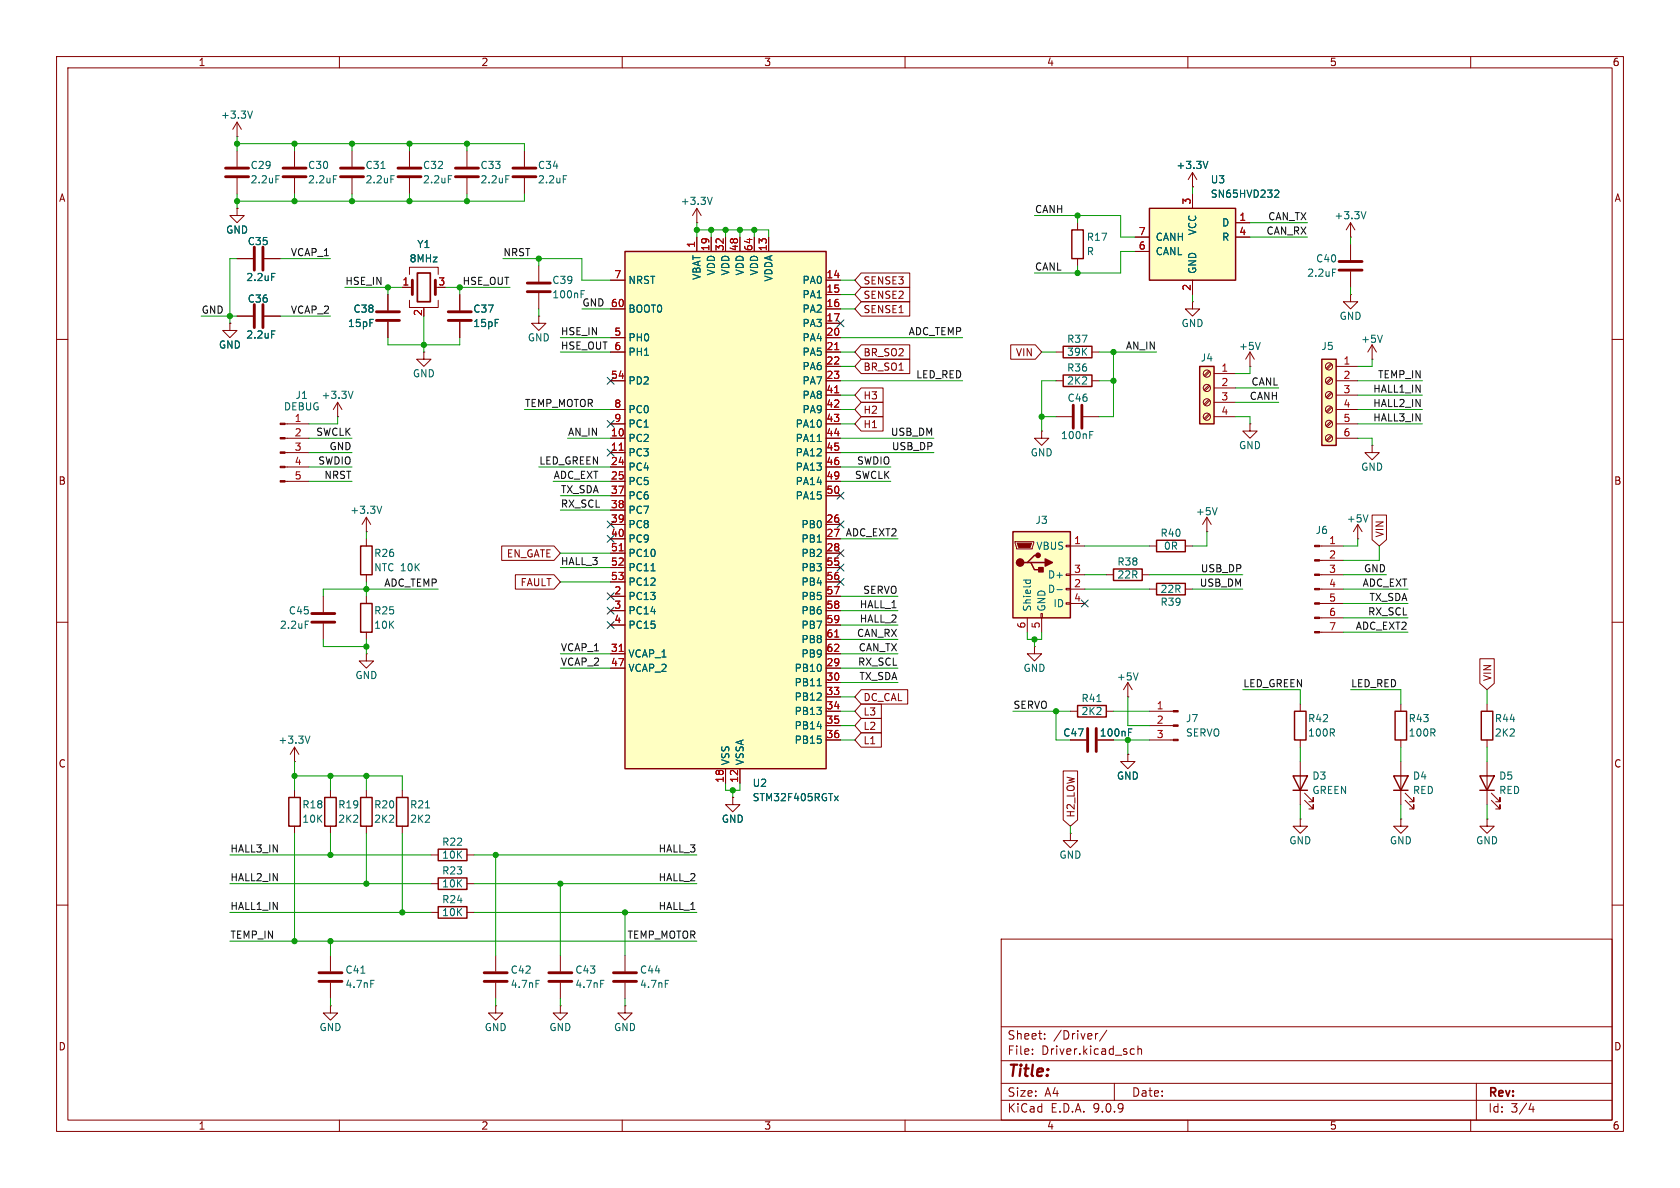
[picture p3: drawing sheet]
<svg xmlns="http://www.w3.org/2000/svg" width="297mm" height="210mm" viewBox="0 0 297 210" stroke-linecap="round" stroke-linejoin="round" font-family="sans-serif">
<g fill="none" stroke="#840000" stroke-width=".18">
<path d="M10 10h277v190h-277zM12 12h273v186h-273zM60 10v2M110 10v2M160 10v2M210 10v2M260 10v2M62.2 26.7v2.8M62.2 31.5v2.8M72.4 26.7v2.8M72.4 31.5v2.8M82.5 26.7v2.8"/>
<path d="M82.5 31.5v2.8M92.7 26.7v2.8M92.7 31.5v2.8M238.8 39.4v2.5M238.8 39.4l.7 1.2M238.8 39.4l-.8 1.2M68.6 52.1v2.8M68.6 56.9v2.8M81.3 52.1v2.8M81.3 56.9v2.8M95.2 55.9v1.3h1.3l-1.3 1.2-1.2-1.2h1.2M95.2 55.9h.1"/>
<path d="M238.8 52.1v1.2h-1.3l1.3 1.3 1.2-1.3h-1.2M238.8 52.1h.1M238.8 41.9h.1M238.8 43.2v2.8M238.8 48v2.8M10 60h2M74.9 62.2v1.3h1.3l-1.3 1.3-1.2-1.3h1.2M74.9 62.2h.1M221 74.9v1.3h1.2l-1.2 1.3-1.3-1.3h1.3M221 74.9h.1M221 64.8h.1M221 62.2l-.8 1.3"/>
<path d="M221 62.2l.7 1.3M221 62.2v2.6M242.6 63.5h.1M242.6 61l-.8 1.2M242.6 61l.7 1.2M242.6 61v2.5M285 60h2M10 110h2M203.2 104.1h1.3M209.5 104.1h1.3M285 110h2M203.2 125.7h4.2"/>
<path d="M203.2 128.3h4.2M203.2 130.8h4.2M10 160h2M177 166h108v32h-108zM285 160h2M60 198v2M110 198v2M160 198v2M177 194.5h108M177 191.5h108M177 187.5h108M177 181.5h108"/>
<path d="M182.5 186.3v.1M182.5 185.5v.1M184.7 183.6v.1M184.7 182.8v.1M194.1 182.7l-.3 .1-.1 .2M195.7 182.1l-1.3 2M197 191.5v3M200.1 185.4l.4 .1M200.5 186.3l-.4 .1M201.2 185.5l.2-.1 .3 .1 .1 .9M201.2 184.9v1.5M210 198v2"/>
<path d="M260 198v2M261 191.5v6.5M270.7 195l-.4 1.1h.9M271 195.6v1"/>
</g>
<g fill="none" stroke="#840000" stroke-width=".51">
<path d="M60.2 29.7h4.1M60.2 31.2h4.1M70.4 29.7h4M70.4 31.2h4M80.5 29.7h4.1M80.5 31.2h4.1M90.7 29.7h4M90.7 31.2h4M66.5 55.1h4.1M66.5 56.6h4.1M79.2 55.1h4.1M79.2 56.6h4.1"/>
<path d="M236.7 46.2h4.1M236.7 47.8h4.1"/>
</g>
<path d="M67.3 29.8h.8M69.1 31.1h.6M79.3 31.1h.6M89.4 31.1h.6M99.6 31.1h.6M241.5 37.4l-.4 1.3M235.6 47.6h.6M244.4 59.3l-.4 1.2M222.8 60.5l-.4 1.3" fill="none" stroke="#006464" stroke-width=".18"/>
<path d="M204.5 103.1h5v2.1h-5z" fill="none" stroke="#840000" stroke-width=".25"/>
<g fill="#840000" stroke="#840000" stroke-width=".18">
<path d="M207.4 125.6h.9v.3h-.9z"/>
<path d="M207.4 128.1h.9v.3h-.9z"/>
<path d="M207.4 130.7h.9v.2h-.9z"/>
</g>
<path d="M233.7 63.5h2.5v15.2h-2.5z" fill="#ffffc2"/>
<path d="M233.7 63.5h2.5v15.2h-2.5z" fill="none" stroke="#840000" stroke-width=".25"/>
<g fill="none" stroke="#840000" stroke-width=".18">
<path d="M123.2 39.4h.1M123.2 36.8l-.8 1.3M123.2 36.8l.8 1.3M123.2 36.8v2.6M41.9 55.9h2.8M46.7 55.9h2.8M95.2 47v2.8M95.2 51.8v2.8M50.4 74.9h4.2M50.4 77.5h4.2M59.7 73.7h.1M59.7 71.1l-.8 1.3"/>
<path d="M59.7 71.1l.8 1.3M59.7 71.1v2.6M235.3 64.3l-.9 .8M235.3 66.8l-.9 .8M235.3 69.3l-.9 .9M235.3 71.9l-.9 .8M235.3 74.4l-.9 .9M235.3 77l-.9 .8M235.5 64.4l-.9 .9M235.5 67l-.9 .8M235.5 69.5l-.9 .9M235.5 72.1l-.9 .8"/>
<path d="M235.5 74.6l-.9 .8M235.5 77.1l-.9 .9M236.2 64.8h3.8M236.2 67.3h3.8M236.2 69.9h3.8M236.2 72.4h3.8M236.2 74.9h3.8M236.2 77.5h3.8M242.6 78.7v1.3h1.2l-1.2 1.3-1.3-1.3h1.3M242.6 78.7h.1M50.4 80h4.2M50.4 82.6h4.2"/>
<path d="M50.4 85.1h4.2M64.8 94h.1M64.8 91.4l-.8 1.3M64.8 91.4l.7 1.3M64.8 91.4v2.6M233.3 96.5h4.2M233.3 99.1h4.2M233.3 101.6h4.2M233.3 104.1h4.2M233.3 106.7h4.2M233.3 109.2h4.2M233.3 111.8h4.2"/>
<circle cx="234.9" cy="72.4" r=".63"/>
<circle cx="234.9" cy="64.8" r=".63"/>
<circle cx="234.9" cy="74.9" r=".63"/>
<circle cx="234.9" cy="67.3" r=".63"/>
<circle cx="234.9" cy="77.5" r=".63"/>
<circle cx="234.9" cy="69.8" r=".63"/>
</g>
<path d="M45 53.8v4.1M46.5 53.8v4.1M93.2 50h4.1M93.2 51.6h4.1" fill="none" stroke="#840000" stroke-width=".51"/>
<path d="M125.9 34.9l-.4 1.2M48 58.5h.6M102.7 52h.5M102.7 51.4h.6M62.4 69.2l-.4 1.2M67.5 89.5l-.4 1.2" fill="none" stroke="#006464" stroke-width=".18"/>
<g fill="#840000" stroke="#840000" stroke-width=".18">
<path d="M49.5 74.8h.9v.3h-.9z"/>
<path d="M49.5 77.3h.9v.3h-.9z"/>
<path d="M49.5 79.9h.9v.2h-.9z"/>
<path d="M49.5 82.4h.9v.3h-.9z"/>
<path d="M49.5 85h.9v.2h-.9z"/>
<path d="M232.4 96.4h.9v.2h-.9z"/>
<path d="M232.4 98.9h.9v.3h-.9z"/>
<path d="M232.4 101.5h.9v.2h-.9z"/>
<path d="M232.4 104h.9v.3h-.9z"/>
<path d="M232.4 106.6h.9v.2h-.9z"/>
<path d="M232.4 109.1h.9v.2h-.9z"/>
<path d="M232.4 111.6h.9v.3h-.9z"/>
</g>
<path d="M179.1 94h10.1v15.2h-10.1z" fill="#ffffc2"/>
<g fill="none" stroke="#840000" stroke-width=".25">
<path d="M179.1 94h10.1v15.2h-10.1zM181.6 99.4h.6l.7 1.3h1.2M182.2 99.4h2.6M183.5 98.2h-.6l-1.3 1.2h-.6M204.5 95.5h5v2h-5zM196.8 100.6h5.1v2h-5.1zM190.5 124.7h5.1v2h-5.1zM246.4 137.2h2.5l-1.3 2.5zM246.4 139.7h2.5M70.1 141h2v5.1h-2zM77.5 150.1h5v2h-5zM77.5 155.2h5v2h-5z"/>
<path d="M77.5 160.3h5v2h-5z"/>
</g>
<g fill="none" stroke="#840000" stroke-width=".18">
<path d="M40.6 57.2v1.2h1.3l-1.3 1.3-1.2-1.3h1.2M40.6 57.2h.1M71.1 50.8h1.8M72.4 48.5v-1.3h5.1v1.3M72.4 53.1v1.3h5.1v-1.3M74.9 54.4v.2M179.5 95.8h3.3v.2l-.3 1h-2.8zM188.5 96.4h.7v.2h-.7zM189.2 96.5h2.6M203.2 96.5h1.3M209.5 96.5h1.3M213.4 94h.1"/>
<path d="M213.4 91.4l-.8 1.3M213.4 91.4l.7 1.3M213.4 91.4v2.6M181.6 109.2v2.6M182.9 114.3v1.3h1.2l-1.2 1.2-1.3-1.2h1.3M182.9 114.3h.1M184 108.5h.3v.7h-.3zM184.1 109.2v2.6M188.5 101.5h.7v.2h-.7zM188.5 104h.7v.3h-.7zM188.5 106.6h.7v.2h-.7zM189.2 101.6h2.6"/>
<path d="M189.2 104.1h2.6M189.2 106.7h2.6M195.6 101.6h1.2M201.9 101.6h1.3M71.1 139.7v1.3M189.2 125.7h1.3M189.2 130.8h2.8M195.6 125.7h1.2M199.4 123.2h.1M199.4 133.4v1.2h1.3l-1.3 1.3-1.3-1.3h1.3M199.4 133.4h.1M199.4 120.7l-.8 1.2"/>
<path d="M199.4 120.7l.8 1.2M199.4 120.7v2.5M247.6 134.6v7.6M71.1 146.1v1.2M76.2 151.1h1.3M76.2 156.2h1.3M82.5 151.1h1.3M82.5 156.2h1.3M189.2 147.3v1.3h1.3l-1.3 1.3-1.2-1.3h1.2M189.2 147.3h.1M248.4 141.5l1.5 1.5v-.8v.8h-.7M248.4 140.2l1.5 1.5v-.7v.7h-.7"/>
<path d="M58.4 177.8v1.3h1.3l-1.3 1.2-1.3-1.2h1.3M58.4 177.8h.1M58.4 168.9v2.8M58.4 173.7v2.8M76.2 161.3h1.3M82.5 161.3h1.3M87.6 177.8v1.3h1.3l-1.3 1.2-1.2-1.2h1.2M87.6 177.8h.1M87.6 168.9v2.8M87.6 173.7v2.8M99.1 177.8v1.3h1.2l-1.2 1.2-1.3-1.2h1.3M99.1 177.8h.1"/>
<path d="M99.1 168.9v2.8M99.1 173.7v2.8M110.5 177.8v1.3h1.3l-1.3 1.2-1.3-1.2h1.3M110.5 177.8h.1M110.5 168.9v2.8M110.5 173.7v2.8"/>
</g>
<path d="M179.8 96h2.6l-.3 .8h-2z" fill="#840000" stroke="#840000" stroke-width=".18"/>
<g fill="#840000" stroke="#840000" stroke-width=".25">
<path d="M183.6 100.3h.8v.8h-.8z"/>
<path d="M184.8 98.8l1.3 .6-1.3 .7z"/>
<circle cx="180.3" cy="99.4" r=".63"/>
<circle cx="183.5" cy="98.2" r=".38"/>
</g>
<g fill="none" stroke="#006464" stroke-width=".18">
<path d="M215.2 89.7l-.4 1.3M180.9 102.5h1.3M181.4 102.5l-.1 .4M182.1 102.5l.1 .4M186.8 104.2h1M201.2 118.9l-.4 1.3M193.9 124h.7M199.5 129.5h.4M199.5 128.8h.6M75.2 142.8h.7M63.8 172h.7M65.5 173.3h.7"/>
<path d="M94.8 173.3h.6M106.2 173.3h.6M117.6 173.3h.6"/>
</g>
<path d="M72.9 49.5v2.6M77 49.5v2.6M192.3 128.8v4M193.8 128.8v4M56.4 172h4.1M56.4 173.5h4.1M85.6 172h4.1M85.6 173.5h4.1M97 172h4.1M97 173.5h4.1M108.5 172h4M108.5 173.5h4" fill="none" stroke="#840000" stroke-width=".51"/>
<path d="M73.8 48.3h2.3v5h-2.3z" fill="none" stroke="#840000" stroke-width=".3"/>
<path d="M212.1 64.8h2.5v10.1h-2.5z" fill="#ffffc2"/>
<path d="M188 61.2h5v2h-5zM212.1 64.8h2.5v10.1h-2.5zM228.6 137.2h2.5l-1.2 2.5zM228.6 139.7h2.5M228.9 125.7h2v5.1h-2zM261.9 125.7h2v5.1h-2zM51.1 141h2v5.1h-2zM57.4 141h2v5.1h-2zM63.8 141h2v5.1h-2z" fill="none" stroke="#840000" stroke-width=".25"/>
<g fill="none" stroke="#840000" stroke-width=".18">
<path d="M41.9 36.8v1.3h1.3l-1.3 1.3-1.3-1.3h1.3M41.9 36.8h.1M210.8 53.3v1.3h1.3l-1.3 1.3-1.3-1.3h1.3M210.8 53.3h.1M186.7 62.2h1.3M193 62.2h1.3M213.7 65.5l-.8 .9M213.7 68.1l-.8 .8M213.7 70.6l-.8 .9M213.7 73.2l-.8 .8M213.9 65.7l-.9 .8M213.9 68.2l-.9 .9"/>
<path d="M213.9 70.8l-.9 .8M213.9 73.3l-.9 .9M214.6 66h3.8M214.6 68.6h3.8M214.6 71.1h3.8M214.6 73.7h3.8M52.1 139.7v1.3M58.4 139.7v1.3M64.8 139.7v1.3M229.9 124.5v1.2M229.9 130.8v1.3M229.9 134.6v7.6"/>
<path d="M262.9 124.5v1.2M262.9 130.8v1.3M52.1 146.1v1.2M58.4 146.1v1.2M64.8 146.1v1.2M230.6 141.5l1.6 1.5v-.8v.8h-.8M230.6 140.2l1.6 1.5v-.7v.7h-.8M247.6 144.8v1.3h1.3l-1.3 1.2-1.2-1.2h1.2M247.6 144.8h.1"/>
<circle cx="213.4" cy="66" r=".63"/>
<circle cx="213.4" cy="68.6" r=".63"/>
<circle cx="213.4" cy="71.1" r=".63"/>
<circle cx="213.4" cy="73.7" r=".63"/>
</g>
<path d="M203.2 36.8h15.2v12.7h-15.2z" fill="#ffffc2"/>
<path d="M203.2 36.8h15.2v12.7h-15.2zM189.5 40.6h2v5.1h-2zM188 66.3h5v2h-5zM63.8 96.5h2v5.1h-2zM63.8 106.7h2v5.1h-2zM246.6 125.7h2.1v5.1h-2.1z" fill="none" stroke="#840000" stroke-width=".25"/>
<g fill="none" stroke="#840000" stroke-width=".18">
<path d="M41.9 24.1h.1M41.9 21.6l-.8 1.3M41.9 21.6l.8 1.3M41.9 21.6v2.5M190.5 39.4v1.2M210.8 33h.1M210.8 30.5v2.5M210.8 34.3v2.5M210.8 30.5l-.7 1.3M210.8 30.5l.8 1.3M218.4 39.4h2.6M41.9 45.7h2.8"/>
<path d="M46.7 45.7h2.8M190.5 45.7v1.3M200.7 41.9h2.5M200.7 44.5h2.5M210.8 49.5v2.6M218.4 41.9h2.6M184.1 76.2v1.3h1.3l-1.3 1.2-1.2-1.2h1.2M184.1 76.2h.1M186.7 73.7h2.8M186.7 67.3h1.3M191.5 73.7h2.8M193 67.3h1.3"/>
<path d="M64.8 95.3v1.2M57.1 105.4v2.8M57.1 110.2v2.8M64.8 115.6v1.2h1.2l-1.2 1.3-1.3-1.3h1.3M64.8 115.6h.1M64.8 101.6v1.3M64.8 105.4v1.3M64.8 111.8v1.2M52.1 134.6h.1M52.1 132.1l-.8 1.3M52.1 132.1l.7 1.3M52.1 132.1v2.5"/>
<path d="M247.6 124.5v1.2M247.6 130.8v1.3M129.5 141v1.2h1.3l-1.3 1.3-1.2-1.3h1.2M129.5 141h.1M229.9 144.8v1.3h1.2l-1.2 1.2-1.3-1.2h1.3M229.9 144.8h.1"/>
</g>
<path d="M44.6 19.6l-.4 1.3M213.5 28.5l-.4 1.3M225.5 33.6l.5 .1 .1 .3-.8 .9h.8M48 48.3h.6M192.7 76.9h.4M192.7 76.3h.6M54 109.8h.6M54.8 130.1l-.4 1.3" fill="none" stroke="#006464" stroke-width=".18"/>
<path d="M45 43.7v4.1M46.5 43.7v4.1M189.7 71.6v4.1M191.3 71.6v4.1M55.1 108.5h4.1M55.1 110h4.1" fill="none" stroke="#840000" stroke-width=".51"/>
<path d="M110.5 44.5h35.5v91.4h-35.5z" fill="#ffffc2"/>
<path d="M110.5 44.5h35.5v91.4h-35.5zM261.6 137.2h2.6l-1.3 2.5zM261.6 139.7h2.6" fill="none" stroke="#840000" stroke-width=".25"/>
<g fill="none" stroke="#840000" stroke-width=".18">
<path d="M41.9 36.8h.1M41.9 26.7v2.8M41.9 31.5v2.8M52.1 26.7v2.8M52.1 31.5v2.8M210.8 33h.1M210.8 34.3v2.5M218.4 39.4h2.6M40.6 57.2h.1M41.9 45.7h2.8M41.9 55.9h2.8M46.7 45.7h2.8"/>
<path d="M46.7 55.9h2.8M68.6 52.1v2.8M68.6 56.9v2.8M71.1 50.8h1.3M81.3 52.1v2.8M81.3 56.9v2.8M107.9 49.5h2.6M107.9 54.6h2.6M107.9 59.7h2.6M123.2 41.9v2.6M125.7 41.9v2.6M128.3 41.9v2.6"/>
<path d="M130.8 41.9v2.6M133.3 41.9v2.6M135.9 41.9v2.6M146 49.5h2.6M146 54.6h2.6M146 59.7h2.6M146 52.1h2.6M146 57.2h2.6M152.2 48.3h8.6v2.5h-8.6l-1.1-1.3zM152.2 50.8h8.6v2.5h-8.6l-1.1-1.2zM152.2 53.3h8.6v2.6h-8.6l-1.1-1.3zM200.7 41.9h2.5"/>
<path d="M200.7 44.5h2.5M210.8 49.5v2.6M218.4 41.9h2.6M107.9 62.2h2.6M107.9 67.3h2.6M107.9 72.4h2.6M107.9 74.9h2.6M107.9 77.5h2.6M146 62.2h2.6M146 67.3h2.6M146 72.4h2.6M146 74.9h2.6"/>
<path d="M146 77.5h2.6M146 64.8h2.6M146 69.9h2.6M152.2 68.6h3.9v2.5h-3.9l-1.1-1.2zM152.2 63.5h8.6v2.5h-8.6l-1.1-1.2zM152.2 61h8.6v2.5h-8.6l-1.1-1.3zM152.2 71.1h3.9v2.6h-3.9l-1.1-1.3zM152.2 73.7h3.9v2.5h-3.9l-1.1-1.3zM178.7 61h4.3l1.1 1.2-1.1 1.3h-4.3zM88.7 96.5h9.2l1.2 1.3-1.2 1.3h-9.2zM107.9 80h2.6M107.9 82.6h2.6"/>
<path d="M107.9 85.1h2.6M107.9 87.6h2.6M107.9 90.2h2.6M107.9 92.7h2.6M107.9 95.3h2.6M107.9 97.8h2.6M146 80h2.6M146 82.6h2.6M146 85.1h2.6M146 87.6h2.6M146 92.7h2.6M146 95.3h2.6"/>
<path d="M146 97.8h2.6M240 95.3h.1M240 92.7l-.7 1.3M240 92.7l.8 1.3M240 92.7v2.6M242.6 91.1h2.5v4.3l-1.3 1.1-1.2-1.1zM91.1 101.6h6.8l1.2 1.3-1.2 1.2h-6.8zM107.9 100.3h2.6M107.9 102.9h2.6M107.9 105.4h2.6M107.9 108h2.6M107.9 110.5h2.6"/>
<path d="M107.9 115.6h2.6M107.9 118.1h2.6M146 100.3h2.6M146 102.9h2.6M146 105.4h2.6M146 108h2.6M146 110.5h2.6M146 115.6h2.6M146 118.1h2.6M146 113h2.6M261.6 116.5h2.6v4.3l-1.3 1.1-1.3-1.1zM128.3 135.9v2.5"/>
<path d="M130.8 135.9v2.5M146 120.7h2.6M146 123.2h2.6M146 125.7h2.6M146 128.3h2.6M146 130.8h2.6M152.2 121.9h8.3v2.6h-8.3l-1.1-1.3zM152.2 127h3.6v2.5h-3.6l-1.1-1.2zM152.2 129.5h3.6v2.6h-3.6l-1.1-1.3zM152.2 124.5h3.6v2.5h-3.6l-1.1-1.3zM188 136.3h2.5v8.6l-1.3 1.2-1.2-1.2zM189.2 130.8h2.8"/>
<path d="M199.4 133.4h.1M262.9 134.6v7.6M129.5 141h.1M262.9 144.8v1.3h1.3l-1.3 1.2-1.3-1.2h1.3M262.9 144.8h.1M263.7 141.5l1.5 1.5v-.8v.8h-.8M263.7 140.2l1.5 1.5v-.7v.7h-.8"/>
</g>
<path d="M109.5 79.6h.7M147.6 61.8h.7M147.6 69.4h.7M109.5 97.4h.7M109.5 115.2h.7M147.6 112.6h.7" fill="none" stroke="#a90000" stroke-width=".18"/>
<g fill="none" stroke="#006464" stroke-width=".18">
<path d="M48.8 31.1h.6M58.9 31.1h.6M213.5 28.5l-.4 1.3M225.5 33.6l.5 .1 .1 .3-.8 .9h.8M48 48.3h.6M48 58.5h.6M144.5 78h.7M241.8 91l-.4 1.3M115.1 100.9h.7M144.5 121.2h.7M199.5 129.5h.4M199.5 128.8h.6"/>
<path d="M147.5 140.7l.7 .8M148.2 140.7l-.7 .8"/>
</g>
<path d="M39.9 29.7h4M39.9 31.2h4M50 29.7h4.1M50 31.2h4.1" fill="none" stroke="#840000" stroke-width=".51"/>
<g fill="none" stroke="#009600" stroke-width=".18">
<path d="M41.9 25.4h50.8v1.3M41.9 24.1v2.6M41.9 34.3v2.5M52.1 25.4v1.3M52.1 34.3v1.3M62.2 25.4v1.3M62.2 34.3v1.3M72.4 25.4v1.3M72.4 34.3v1.3M82.5 25.4v1.3M82.5 34.3v1.3M92.7 34.3v1.3h-50.8"/>
<path d="M123.2 39.4v2.5M182.9 38.1h15.2v3.8h2.6M190.5 38.1v1.3M210.8 33v1.3M221 39.4h10.1M35.6 55.9h6.3M41.9 45.7h-1.3v11.5M49.5 45.7h8.9M49.5 55.9h8.9M61 50.8h10.1M68.6 59.7v1.3h12.7v-1.3M68.6 50.8v1.3"/>
<path d="M74.9 55.9v6.3M78.7 50.8h11.5M81.3 50.8v1.3M88.9 45.7h14v3.8h5M95.2 45.7v1.3M95.2 54.6v1.3M99.1 59.7h8.8M102.9 54.6h5M123.2 40.6h12.7v1.3M125.7 40.6v1.3M128.3 40.6v1.3M130.8 40.6v1.3"/>
<path d="M133.3 40.6v1.3M148.6 52.1h2.5M148.6 49.5h2.5M148.6 54.6h2.5M148.6 59.7h21.6M190.5 47v1.3M200.7 44.5h-2.6v3.8h-15.2M210.8 52.1v1.2M221 41.9h10.1M238.8 41.9v1.3M238.8 50.8v1.3M54.6 77.5h7.6"/>
<path d="M59.7 73.7v1.2h-5.1M92.7 72.4h15.2M99.1 62.2h8.8M100.3 77.5h7.6M148.6 67.3h21.6M148.6 62.2h2.5M148.6 69.9h2.5M148.6 72.4h2.5M148.6 74.9h2.5M148.6 77.5h16.5M148.6 64.8h2.5M184.1 62.2h2.6"/>
<path d="M184.1 73.7h2.6M186.7 67.3h-2.6v8.9M194.3 67.3h2.5M194.3 62.2h10.2M196.8 62.2v11.5h-2.5M218.4 73.7h2.6v1.2M218.4 68.6h7.7M218.4 71.1h7.7M221 64.8v1.2h-2.6M240 67.3h11.5M240 77.5h2.6v1.2M240 69.9h11.5"/>
<path d="M240 72.4h11.5M240 74.9h11.5M242.6 63.5v1.3h-2.6M54.6 80h7.6M54.6 82.6h7.6M54.6 85.1h7.6M64.8 94v1.3M95.2 82.6h12.7M97.8 85.1h10.1M99.1 97.8h8.8M99.1 87.6h8.8M99.1 90.2h8.8"/>
<path d="M148.6 95.3h10.1M148.6 80h16.5M148.6 82.6h8.9M148.6 85.1h8.9M191.8 96.5h11.4M213.4 94v2.5h-2.6M240 95.3v1.2h-2.5M243.8 96.5v2.6h-6.3M57.1 113v1.3h7.7M64.8 102.9v2.5M64.8 113v2.6M77.5 104.1h-20.4v1.3"/>
<path d="M99.1 118.1h8.8M99.1 115.6h8.8M99.1 102.9h8.8M99.1 100.3h8.8M148.6 113h10.1M148.6 118.1h10.1M148.6 110.5h10.1M148.6 108h10.1M148.6 105.4h10.1M148.6 115.6h10.1M181.6 111.8v1.2h2.5v-1.2M182.9 113v1.3"/>
<path d="M191.8 104.1h11.4M191.8 101.6h3.8M203.2 101.6h16.5M210.8 104.1h8.9M237.5 104.1h11.4M237.5 101.6h7.6M237.5 109.2h11.4M237.5 111.8h11.4M237.5 106.7h11.4M52.1 137.2h19v2.5M52.1 134.6v5.1M58.4 137.2v2.5"/>
<path d="M64.8 137.2v2.5M128.3 138.4v1.3h2.5v-1.3M129.5 139.7v1.3M148.6 128.3h2.5M148.6 130.8h2.5M148.6 125.7h2.5M148.6 120.7h10.1M148.6 123.2h2.5M179.1 125.7h10.1M186.7 125.7v5.1h2.5M196.8 125.7h6.4M199.4 123.2v5.1h3.8"/>
<path d="M203.2 130.8h-3.8v2.6M219.7 121.9h10.2v2.6M229.9 132.1v2.5M238.8 121.9h8.8v2.6M247.6 132.1v2.5M262.9 121.9v2.6M262.9 132.1v2.5M40.6 156.2h35.6M40.6 151.1h35.6M52.1 147.3v19.1M58.4 147.3v3.8M64.8 147.3v8.9"/>
<path d="M71.1 147.3v14M83.8 156.2h39.4M83.8 151.1h39.4M87.6 151.1v17.8M99.1 156.2v12.7M189.2 146.1v1.2M229.9 142.2v2.6M247.6 142.2v2.6M262.9 142.2v2.6M40.6 161.3h35.6M40.6 166.4h82.6M58.4 166.4v2.5"/>
<path d="M58.4 176.5v1.3M83.8 161.3h39.4M87.6 176.5v1.3M99.1 176.5v1.3M110.5 161.3v7.6M110.5 176.5v1.3"/>
</g>
<g fill="none" stroke="#000084" stroke-width=".18">
<path d="M148 56.5l1.2 1.3M149.2 56.5l-1.2 1.3M107.3 66.7l1.3 1.2M107.3 79.4l1.3 1.2M107.3 74.3l1.3 1.2M108.6 66.7l-1.3 1.2M108.6 79.4l-1.3 1.2M108.6 74.3l-1.3 1.2M107.3 94.6l1.3 1.3M107.3 92.1l1.3 1.2M108.6 94.6l-1.3 1.3M108.6 92.1l-1.3 1.2"/>
<path d="M148 97.2l1.2 1.2M148 99.7l1.2 1.2M148 92.1l1.2 1.2M148 87l1.2 1.2M149.2 97.2l-1.2 1.2M149.2 99.7l-1.2 1.2M149.2 92.1l-1.2 1.2M149.2 87l-1.2 1.2M107.3 107.3l1.3 1.3M107.3 109.9l1.3 1.2M107.3 104.8l1.3 1.2M108.6 107.3l-1.3 1.3"/>
<path d="M108.6 109.9l-1.3 1.2M108.6 104.8l-1.3 1.2M148 102.3l1.2 1.2M149.2 102.3l-1.2 1.2M191.2 106.1l1.2 1.2M192.4 106.1l-1.2 1.2"/>
</g>
<g fill="#009600" stroke="#009600" stroke-width=".18">
<circle cx="64.8" cy="104.1" r=".46"/>
<circle cx="64.8" cy="114.3" r=".46"/>
<circle cx="52.1" cy="166.4" r=".46"/>
<circle cx="52.1" cy="137.2" r=".46"/>
<circle cx="64.8" cy="137.2" r=".46"/>
<circle cx="58.4" cy="137.2" r=".46"/>
<circle cx="41.9" cy="35.6" r=".46"/>
<circle cx="52.1" cy="35.6" r=".46"/>
<circle cx="41.9" cy="25.4" r=".46"/>
<circle cx="52.1" cy="25.4" r=".46"/>
<circle cx="40.6" cy="55.9" r=".46"/>
<circle cx="95.2" cy="45.7" r=".46"/>
<circle cx="74.9" cy="61" r=".46"/>
<circle cx="99.1" cy="156.2" r=".46"/>
<circle cx="87.6" cy="151.1" r=".46"/>
<circle cx="58.4" cy="166.4" r=".46"/>
<circle cx="58.4" cy="151.1" r=".46"/>
<circle cx="64.8" cy="156.2" r=".46"/>
<circle cx="71.1" cy="161.3" r=".46"/>
<circle cx="72.4" cy="35.6" r=".46"/>
<circle cx="68.6" cy="50.8" r=".46"/>
<circle cx="82.5" cy="35.6" r=".46"/>
<circle cx="72.4" cy="25.4" r=".46"/>
<circle cx="62.2" cy="25.4" r=".46"/>
<circle cx="82.5" cy="25.4" r=".46"/>
<circle cx="81.3" cy="50.8" r=".46"/>
<circle cx="62.2" cy="35.6" r=".46"/>
<circle cx="110.5" cy="161.3" r=".46"/>
<circle cx="129.5" cy="139.7" r=".46"/>
<circle cx="196.8" cy="62.2" r=".46"/>
<circle cx="190.5" cy="48.3" r=".46"/>
<circle cx="184.1" cy="73.7" r=".46"/>
<circle cx="186.7" cy="125.7" r=".46"/>
<circle cx="182.9" cy="113" r=".46"/>
<circle cx="199.4" cy="130.8" r=".46"/>
<circle cx="133.3" cy="40.6" r=".46"/>
<circle cx="130.8" cy="40.6" r=".46"/>
<circle cx="128.3" cy="40.6" r=".46"/>
<circle cx="125.7" cy="40.6" r=".46"/>
<circle cx="123.2" cy="40.6" r=".46"/>
<circle cx="196.8" cy="67.3" r=".46"/>
<circle cx="190.5" cy="38.1" r=".46"/>
</g>
<text font-size="2.8" fill="#840000" x="178" y="190.9">Title:</text>
<g font-size="2.1" fill="#840000">
<text x="178" y="184">Sheet:</text>
<text x="186.2" y="184">/Driver/</text>
<text x="178" y="186.7">File:</text>
<text x="184.1" y="186.7">Driver.kicad_sch</text>
<text x="178" y="196.9">KiCad</text>
<text x="178" y="194.1">Size:</text>
<text x="184.7" y="194.1">A4</text>
<text x="185.7" y="196.9">E.D.A.</text>
<text x="193.3" y="196.9">9.0.9</text>
<text x="200" y="194.1">Date:</text>
<text x="263" y="194.3">Rev:</text>
<text x="263" y="196.9">Id:</text>
<text x="267.1" y="196.9">3/4</text>
</g>
<g font-size="1.8" fill="#840000">
<text x="35" y="11.9">1</text>
<text x="85" y="11.9">2</text>
<text x="135" y="11.9">3</text>
<text x="185" y="11.9">4</text>
<text x="235" y="11.9">5</text>
<text x="285" y="11.9">6</text>
<text x="10.3" y="35.9">A</text>
<text x="285.3" y="35.9">A</text>
<text x="152.6" y="50.5">SENSE3</text>
<text x="152.6" y="53">SENSE2</text>
<text x="152.6" y="55.6">SENSE1</text>
<text x="152.6" y="65.7">BR_SO1</text>
<text x="152.6" y="63.2">BR_SO2</text>
<text x="179.5" y="63.2">VIN</text>
<text x="152.6" y="70.8">H3</text>
<text x="152.6" y="73.3">H2</text>
<text x="152.6" y="75.9">H1</text>
<text x="10.3" y="85.9">B</text>
<text x="285.3" y="85.9">B</text>
<text x="244.8" y="95.1" transform="rotate(-90 244.8 95.1)">VIN</text>
<text x="89.5" y="98.7">EN_GATE</text>
<text x="91.9" y="103.8">FAULT</text>
<text x="152.6" y="124.1">DC_CAL</text>
<text x="263.8" y="120.5" transform="rotate(-90 263.8 120.5)">VIN</text>
<text x="152.6" y="129.2">L2</text>
<text x="152.6" y="131.8">L1</text>
<text x="152.6" y="126.7">L3</text>
<text x="194.3" y="130.4">100nF</text>
<text x="10.3" y="135.9">C</text>
<text x="285.3" y="135.9">C</text>
<text x="190.2" y="144.6" transform="rotate(-90 190.2 144.6)">H2_LOW</text>
<text x="10.3" y="185.9">D</text>
<text x="285.3" y="185.9">D</text>
<text x="35" y="199.9">1</text>
<text x="85" y="199.9">2</text>
<text x="135" y="199.9">3</text>
<text x="185" y="199.9">4</text>
<text x="235" y="199.9">5</text>
<text x="285" y="199.9">6</text>
</g>
<g font-size="1.8" fill="#006464">
<text x="39" y="21.2">+3.3V</text>
<text x="44.2" y="30.1">C29</text>
<text x="44.2" y="32.6">2.2uF</text>
<text x="54.4" y="30.1">C30</text>
<text x="54.4" y="32.6">2.2uF</text>
<text x="64.5" y="30.1">C31</text>
<text x="64.5" y="32.6">2.2uF</text>
<text x="74.7" y="30.1">C32</text>
<text x="74.7" y="32.6">2.2uF</text>
<text x="84.8" y="30.1">C33</text>
<text x="84.8" y="32.6">2.2uF</text>
<text x="95" y="30.1">C34</text>
<text x="95" y="32.6">2.2uF</text>
<text x="207.9" y="30.1">+3.3V</text>
<text x="213.9" y="32.6">U3</text>
<text x="213.9" y="35.2">SN65HVD232</text>
<text x="39.9" y="41.5">GND</text>
<text x="120.2" y="36.4">+3.3V</text>
<text x="211.7" y="41.7" transform="rotate(-90 211.7 41.7)">VCC</text>
<text x="216" y="40.2">D</text>
<text x="235.8" y="39">+3.3V</text>
<text x="43.7" y="43.5">C35</text>
<text x="72.3" y="46.6">8MHz</text>
<text x="73.7" y="44">Y1</text>
<text x="192" y="42.8">R17</text>
<text x="192" y="45.3">R</text>
<text x="204.2" y="42.8">CANH</text>
<text x="204.2" y="45.3">CANL</text>
<text x="216" y="42.8">R</text>
<text x="232.6" y="46.6">C40</text>
<text x="43.4" y="49.9">2.2uF</text>
<text x="43.7" y="53.7">C36</text>
<text x="97.5" y="52.9">100nF</text>
<text x="97.5" y="50.4">C39</text>
<text x="111" y="50.4">NRST</text>
<text x="124.1" y="49.6" transform="rotate(-90 124.1 49.6)">VBAT</text>
<text x="126.6" y="48.8" transform="rotate(-90 126.6 48.8)">VDD</text>
<text x="129.1" y="48.8" transform="rotate(-90 129.1 48.8)">VDD</text>
<text x="131.7" y="48.8" transform="rotate(-90 131.7 48.8)">VDD</text>
<text x="134.2" y="48.8" transform="rotate(-90 134.2 48.8)">VDD</text>
<text x="136.8" y="49.9" transform="rotate(-90 136.8 49.9)">VDDA</text>
<text x="141.8" y="50.4">PA0</text>
<text x="141.8" y="52.9">PA1</text>
<text x="211.7" y="48.5" transform="rotate(-90 211.7 48.5)">GND</text>
<text x="231" y="49.1">2.2uF</text>
<text x="61.4" y="58">15pF</text>
<text x="62.4" y="55.5">C38</text>
<text x="83.6" y="55.5">C37</text>
<text x="83.6" y="58">15pF</text>
<text x="111" y="55.5">BOOT0</text>
<text x="141.8" y="55.5">PA2</text>
<text x="141.8" y="58">PA3</text>
<text x="208.8" y="58">GND</text>
<text x="236.7" y="56.7">GND</text>
<text x="38.6" y="61.8">GND</text>
<text x="43.4" y="60">2.2uF</text>
<text x="93.2" y="60.6">GND</text>
<text x="111" y="60.6">PH0</text>
<text x="111" y="63.1">PH1</text>
<text x="141.8" y="60.6">PA4</text>
<text x="141.8" y="63.1">PA5</text>
<text x="141.8" y="65.6">PA6</text>
<text x="188.6" y="60.8">R37</text>
<text x="188.6" y="63.1">39K</text>
<text x="188.6" y="65.9">R36</text>
<text x="212.2" y="64.1">J4</text>
<text x="218.9" y="62.1">+5V</text>
<text x="233.5" y="62.1">J5</text>
<text x="240.5" y="60.8">+5V</text>
<text x="52.1" y="70.7">J1</text>
<text x="56.7" y="70.7">+3.3V</text>
<text x="72.9" y="66.9">GND</text>
<text x="111" y="68.2">PD2</text>
<text x="141.8" y="68.2">PA7</text>
<text x="141.8" y="70.7">PA8</text>
<text x="188.6" y="68.2">2K2</text>
<text x="188.6" y="71.2">C46</text>
<text x="50.1" y="72.7">DEBUG</text>
<text x="111" y="73.3">PC0</text>
<text x="111" y="75.8">PC1</text>
<text x="140.6" y="75.8">PA10</text>
<text x="141.8" y="73.3">PA9</text>
<text x="187.5" y="77.8">100nF</text>
<text x="111" y="78.3">PC2</text>
<text x="111" y="80.9">PC3</text>
<text x="111" y="83.4">PC4</text>
<text x="140.6" y="78.3">PA11</text>
<text x="140.6" y="80.9">PA12</text>
<text x="140.6" y="83.4">PA13</text>
<text x="182.1" y="80.9">GND</text>
<text x="218.9" y="79.6">GND</text>
<text x="240.5" y="83.4">GND</text>
<text x="111" y="86">PC5</text>
<text x="111" y="88.5">PC6</text>
<text x="140.6" y="86">PA14</text>
<text x="140.6" y="88.5">PA15</text>
<text x="61.8" y="91">+3.3V</text>
<text x="111" y="91">PC7</text>
<text x="111" y="93.6">PC8</text>
<text x="141.6" y="93.6">PB0</text>
<text x="183" y="92.8">J3</text>
<text x="205.1" y="95.1">R40</text>
<text x="211.3" y="91.3">+5V</text>
<text x="232.5" y="94.6">J6</text>
<text x="238" y="92.6">+5V</text>
<text x="66" y="101.2">NTC 10K</text>
<text x="66" y="98.7">R26</text>
<text x="111" y="96.1">PC9</text>
<text x="111" y="98.7">PC10</text>
<text x="111" y="101.2">PC11</text>
<text x="141.6" y="96.1">PB1</text>
<text x="141.6" y="98.7">PB2</text>
<text x="141.6" y="101.2">PB3</text>
<text x="183.1" y="97.4">VBUS</text>
<text x="197.4" y="100.2">R38</text>
<text x="205.7" y="97.4">0R</text>
<text x="111" y="103.7">PC12</text>
<text x="111" y="106.3">PC13</text>
<text x="141.6" y="103.7">PB4</text>
<text x="141.6" y="106.3">PB5</text>
<text x="185.2" y="102.5">D+</text>
<text x="185.2" y="105">D-</text>
<text x="186.1" y="107.5">ID</text>
<text x="197.4" y="102.5">22R</text>
<text x="205.1" y="107.3">R39</text>
<text x="205.1" y="105">22R</text>
<text x="49.4" y="111.4">2.2uF</text>
<text x="51" y="108.8">C45</text>
<text x="66" y="108.8">R25</text>
<text x="66" y="111.4">10K</text>
<text x="111" y="108.8">PC14</text>
<text x="111" y="111.4">PC15</text>
<text x="141.6" y="108.8">PB6</text>
<text x="141.6" y="111.4">PB7</text>
<text x="141.6" y="113.9">PB8</text>
<text x="182.5" y="108.2" transform="rotate(-90 182.5 108.2)">Shield</text>
<text x="185" y="108.2" transform="rotate(-90 185 108.2)">GND</text>
<text x="111" y="116.4">VCAP_1</text>
<text x="111" y="119">VCAP_2</text>
<text x="140.4" y="119">PB10</text>
<text x="141.6" y="116.4">PB9</text>
<text x="180.8" y="119">GND</text>
<text x="62.7" y="120.2">GND</text>
<text x="140.4" y="121.5">PB11</text>
<text x="140.4" y="124.1">PB12</text>
<text x="191.1" y="124.3">R41</text>
<text x="197.4" y="120.5">+5V</text>
<text x="49.1" y="131.7">+3.3V</text>
<text x="140.4" y="126.6">PB13</text>
<text x="140.4" y="129.1">PB14</text>
<text x="140.4" y="131.7">PB15</text>
<text x="187.9" y="130.4">C47</text>
<text x="191.1" y="126.6">2K2</text>
<text x="209.6" y="127.9">J7</text>
<text x="209.6" y="130.4">SERVO</text>
<text x="231.1" y="130.4">100R</text>
<text x="231.1" y="127.9">R42</text>
<text x="248.9" y="130.4">100R</text>
<text x="248.9" y="127.9">R43</text>
<text x="264.2" y="127.9">R44</text>
<text x="264.2" y="130.4">2K2</text>
<text x="129.1" y="135.4" transform="rotate(-90 129.1 135.4)">VSS</text>
<text x="131.7" y="135.4" transform="rotate(-90 131.7 135.4)">VSSA</text>
<text x="53.3" y="143.1">R18</text>
<text x="59.7" y="143.1">R19</text>
<text x="66" y="143.1">R20</text>
<text x="72.4" y="143.1">R21</text>
<text x="133" y="141.8">STM32F405RGTx</text>
<text x="133" y="139.3">U2</text>
<text x="197.4" y="138">GND</text>
<text x="231.9" y="138">D3</text>
<text x="231.9" y="140.6">GREEN</text>
<text x="249.7" y="138">D4</text>
<text x="249.7" y="140.6">RED</text>
<text x="264.9" y="138">D5</text>
<text x="264.9" y="140.6">RED</text>
<text x="53.3" y="145.6">10K</text>
<text x="59.7" y="145.6">2K2</text>
<text x="66" y="145.6">2K2</text>
<text x="72.4" y="145.6">2K2</text>
<text x="78.1" y="149.7">R22</text>
<text x="127.5" y="145.6">GND</text>
<text x="227.8" y="149.5">GND</text>
<text x="245.6" y="149.5">GND</text>
<text x="260.9" y="149.5">GND</text>
<text x="78.1" y="152">10K</text>
<text x="78.1" y="154.8">R23</text>
<text x="187.2" y="152">GND</text>
<text x="78.1" y="157.1">10K</text>
<text x="78.1" y="159.9">R24</text>
<text x="78.1" y="162.2">10K</text>
<text x="61" y="172.3">C41</text>
<text x="90.2" y="172.3">C42</text>
<text x="101.6" y="172.3">C43</text>
<text x="113" y="172.3">C44</text>
<text x="61" y="174.9">4.7nF</text>
<text x="90.2" y="174.9">4.7nF</text>
<text x="101.6" y="174.9">4.7nF</text>
<text x="113" y="174.9">4.7nF</text>
<text x="56.4" y="182.5">GND</text>
<text x="85.6" y="182.5">GND</text>
<text x="97" y="182.5">GND</text>
<text x="108.5" y="182.5">GND</text>
</g>
<g font-size="1.8" fill="#0f0f0f">
<text x="182.9" y="37.8">CANH</text>
<text x="223.8" y="41.6">CAN_RX</text>
<text x="224.1" y="39">CAN_TX</text>
<text x="51.3" y="45.4">VCAP_1</text>
<text x="88.9" y="45.4">NRST</text>
<text x="182.9" y="47.9">CANL</text>
<text x="61" y="50.5">HSE_IN</text>
<text x="81.7" y="50.5">HSE_OUT</text>
<text x="35.6" y="55.5">GND</text>
<text x="51.3" y="55.5">VCAP_2</text>
<text x="99.1" y="59.3">HSE_IN</text>
<text x="102.9" y="54.3">GND 60</text>
<text x="160.5" y="59.3">ADC_TEMP</text>
<text x="99.1" y="61.9">HSE_OUT 6</text>
<text x="198.9" y="61.9">AN_IN</text>
<text x="161.9" y="67">LED_RED</text>
<text x="220.8" y="70.8">CANH</text>
<text x="221.1" y="68.2">CANL</text>
<text x="242.7" y="69.5">HALL1_IN</text>
<text x="243.5" y="67">TEMP_IN</text>
<text x="55.8" y="77.1">SWCLK</text>
<text x="92.7" y="72">TEMP_MOTOR</text>
<text x="100.3" y="77.1">AN_IN</text>
<text x="157.4" y="77.1">USB_DM</text>
<text x="242.7" y="72">HALL2_IN</text>
<text x="242.7" y="74.6">HALL3_IN</text>
<text x="56.2" y="82.2">SWDIO</text>
<text x="58.2" y="79.7">GND</text>
<text x="95.2" y="82.2">LED_GREEN</text>
<text x="151.4" y="82.2">SWDIO</text>
<text x="157.6" y="79.7">USB_DP</text>
<text x="57.2" y="84.7">NRST</text>
<text x="97.8" y="84.7">ADC_EXT</text>
<text x="99.1" y="87.3">TX_SDA</text>
<text x="99.1" y="89.8">RX_SCL</text>
<text x="151" y="84.7">SWCLK</text>
<text x="149.4" y="94.9">ADC_EXT2</text>
<text x="99.1" y="100">HALL_3</text>
<text x="212.2" y="101.3">USB_DP</text>
<text x="241" y="101.3">GND</text>
<text x="67.8" y="103.8">ADC_TEMP</text>
<text x="151.9" y="107.6">HALL_1</text>
<text x="152.5" y="105.1">SERVO</text>
<text x="212" y="103.8">USB_DM</text>
<text x="240.8" y="103.8">ADC_EXT</text>
<text x="242" y="106.3">TX_SDA</text>
<text x="151.4" y="112.7">CAN_RX</text>
<text x="151.9" y="110.1">HALL_2</text>
<text x="239.6" y="111.4">ADC_EXT2</text>
<text x="241.8" y="108.9">RX_SCL</text>
<text x="99.1" y="115.2">VCAP_1</text>
<text x="99.1" y="117.8">VCAP_2</text>
<text x="151.6" y="117.8">RX_SCL</text>
<text x="151.7" y="115.2">CAN_TX</text>
<text x="151.8" y="120.3">TX_SDA</text>
<text x="179.1" y="125.4">SERVO</text>
<text x="219.7" y="121.6">LED_GREEN</text>
<text x="238.8" y="121.6">LED_RED</text>
<text x="40.6" y="155.9">HALL2_IN</text>
<text x="40.6" y="150.8">HALL3_IN</text>
<text x="116.3" y="150.8">HALL_3</text>
<text x="116.3" y="155.9">HALL_2</text>
<text x="40.6" y="160.9">HALL1_IN</text>
<text x="116.3" y="160.9">HALL_1</text>
<text x="40.6" y="166">TEMP_IN</text>
<text x="110.8" y="166">TEMP_MOTOR</text>
</g>
<g font-size="1.8" fill="#a90000">
<text x="201.2" y="41.7">7</text>
<text x="210.6" y="36.3" transform="rotate(-90 210.6 36.3)">3</text>
<text x="219" y="39.1">1</text>
<text x="219" y="41.7">4</text>
<text x="122.9" y="43.9" transform="rotate(-90 122.9 43.9)">1</text>
<text x="125.5" y="44.5" transform="rotate(-90 125.5 44.5)">19</text>
<text x="128" y="44.5" transform="rotate(-90 128 44.5)">32</text>
<text x="130.6" y="44.5" transform="rotate(-90 130.6 44.5)">48</text>
<text x="133.1" y="44.5" transform="rotate(-90 133.1 44.5)">64</text>
<text x="135.6" y="44.5" transform="rotate(-90 135.6 44.5)">13</text>
<text x="201.2" y="44.2">6</text>
<text x="71" y="50.5">1</text>
<text x="77.4" y="50.5">3</text>
<text x="108.5" y="49.3">7</text>
<text x="146" y="49.3">14</text>
<text x="146" y="51.8">15</text>
<text x="210.6" y="51.5" transform="rotate(-90 210.6 51.5)">2</text>
<text x="74.7" y="56" transform="rotate(-90 74.7 56)">2</text>
<text x="107.9" y="54.4">60</text>
<text x="108.5" y="59.4">5</text>
<text x="146" y="54.4">16</text>
<text x="146" y="56.9">17</text>
<text x="146" y="59.4">20</text>
<text x="108.5" y="62">6</text>
<text x="146" y="62">21</text>
<text x="146" y="64.5">22</text>
<text x="215.8" y="65.8">1</text>
<text x="237.4" y="64.5">1</text>
<text x="107.9" y="67.1">54</text>
<text x="146" y="67.1">23</text>
<text x="146" y="69.6">41</text>
<text x="215.8" y="68.3">2</text>
<text x="215.8" y="70.9">3</text>
<text x="237.4" y="67.1">2</text>
<text x="237.4" y="69.6">3</text>
<text x="52" y="74.7">1</text>
<text x="52" y="77.2">2</text>
<text x="107.9" y="77.2">10</text>
<text x="108.5" y="72.1">8</text>
<text x="108.5" y="74.7">9</text>
<text x="146" y="72.1">42</text>
<text x="146" y="74.7">43</text>
<text x="146" y="77.2">44</text>
<text x="215.8" y="73.4">4</text>
<text x="237.4" y="72.1">4</text>
<text x="237.4" y="74.7">5</text>
<text x="237.4" y="77.2">6</text>
<text x="52" y="79.8">3</text>
<text x="52" y="82.3">4</text>
<text x="107.9" y="79.8">11</text>
<text x="107.9" y="82.3">24</text>
<text x="146" y="79.8">45</text>
<text x="146" y="82.3">46</text>
<text x="52" y="84.8">5</text>
<text x="107.9" y="84.8">25</text>
<text x="107.9" y="87.4">37</text>
<text x="107.9" y="89.9">38</text>
<text x="146" y="84.8">49</text>
<text x="146" y="87.4">50</text>
<text x="107.9" y="92.5">39</text>
<text x="107.9" y="95">40</text>
<text x="146" y="92.5">26</text>
<text x="146" y="95">27</text>
<text x="107.9" y="97.5">51</text>
<text x="107.9" y="100.1">52</text>
<text x="146" y="97.5">28</text>
<text x="146" y="100.1">55</text>
<text x="189.8" y="96.3">1</text>
<text x="189.8" y="101.3">3</text>
<text x="234.9" y="96.3">1</text>
<text x="234.9" y="98.8">2</text>
<text x="234.9" y="101.3">3</text>
<text x="107.9" y="102.6">53</text>
<text x="108.5" y="105.2">2</text>
<text x="108.5" y="107.7">3</text>
<text x="146" y="102.6">56</text>
<text x="146" y="105.2">57</text>
<text x="146" y="107.7">58</text>
<text x="189.8" y="103.9">2</text>
<text x="189.8" y="106.4">4</text>
<text x="234.9" y="103.9">4</text>
<text x="234.9" y="106.4">5</text>
<text x="108.5" y="110.2">4</text>
<text x="146" y="110.2">59</text>
<text x="146" y="112.8">61</text>
<text x="181.4" y="111.2" transform="rotate(-90 181.4 111.2)">6</text>
<text x="183.9" y="111.2" transform="rotate(-90 183.9 111.2)">5</text>
<text x="234.9" y="109">6</text>
<text x="234.9" y="111.5">7</text>
<text x="107.9" y="115.3">31</text>
<text x="107.9" y="117.9">47</text>
<text x="146" y="115.3">62</text>
<text x="146" y="117.9">29</text>
<text x="146" y="120.4">30</text>
<text x="146" y="122.9">33</text>
<text x="146" y="125.5">34</text>
<text x="204.4" y="125.5">1</text>
<text x="146" y="128">35</text>
<text x="146" y="130.6">36</text>
<text x="204.4" y="128">2</text>
<text x="204.4" y="130.6">3</text>
<text x="128" y="138.5" transform="rotate(-90 128 138.5)">18</text>
<text x="130.6" y="138.5" transform="rotate(-90 130.6 138.5)">12</text>
</g>
</svg>
